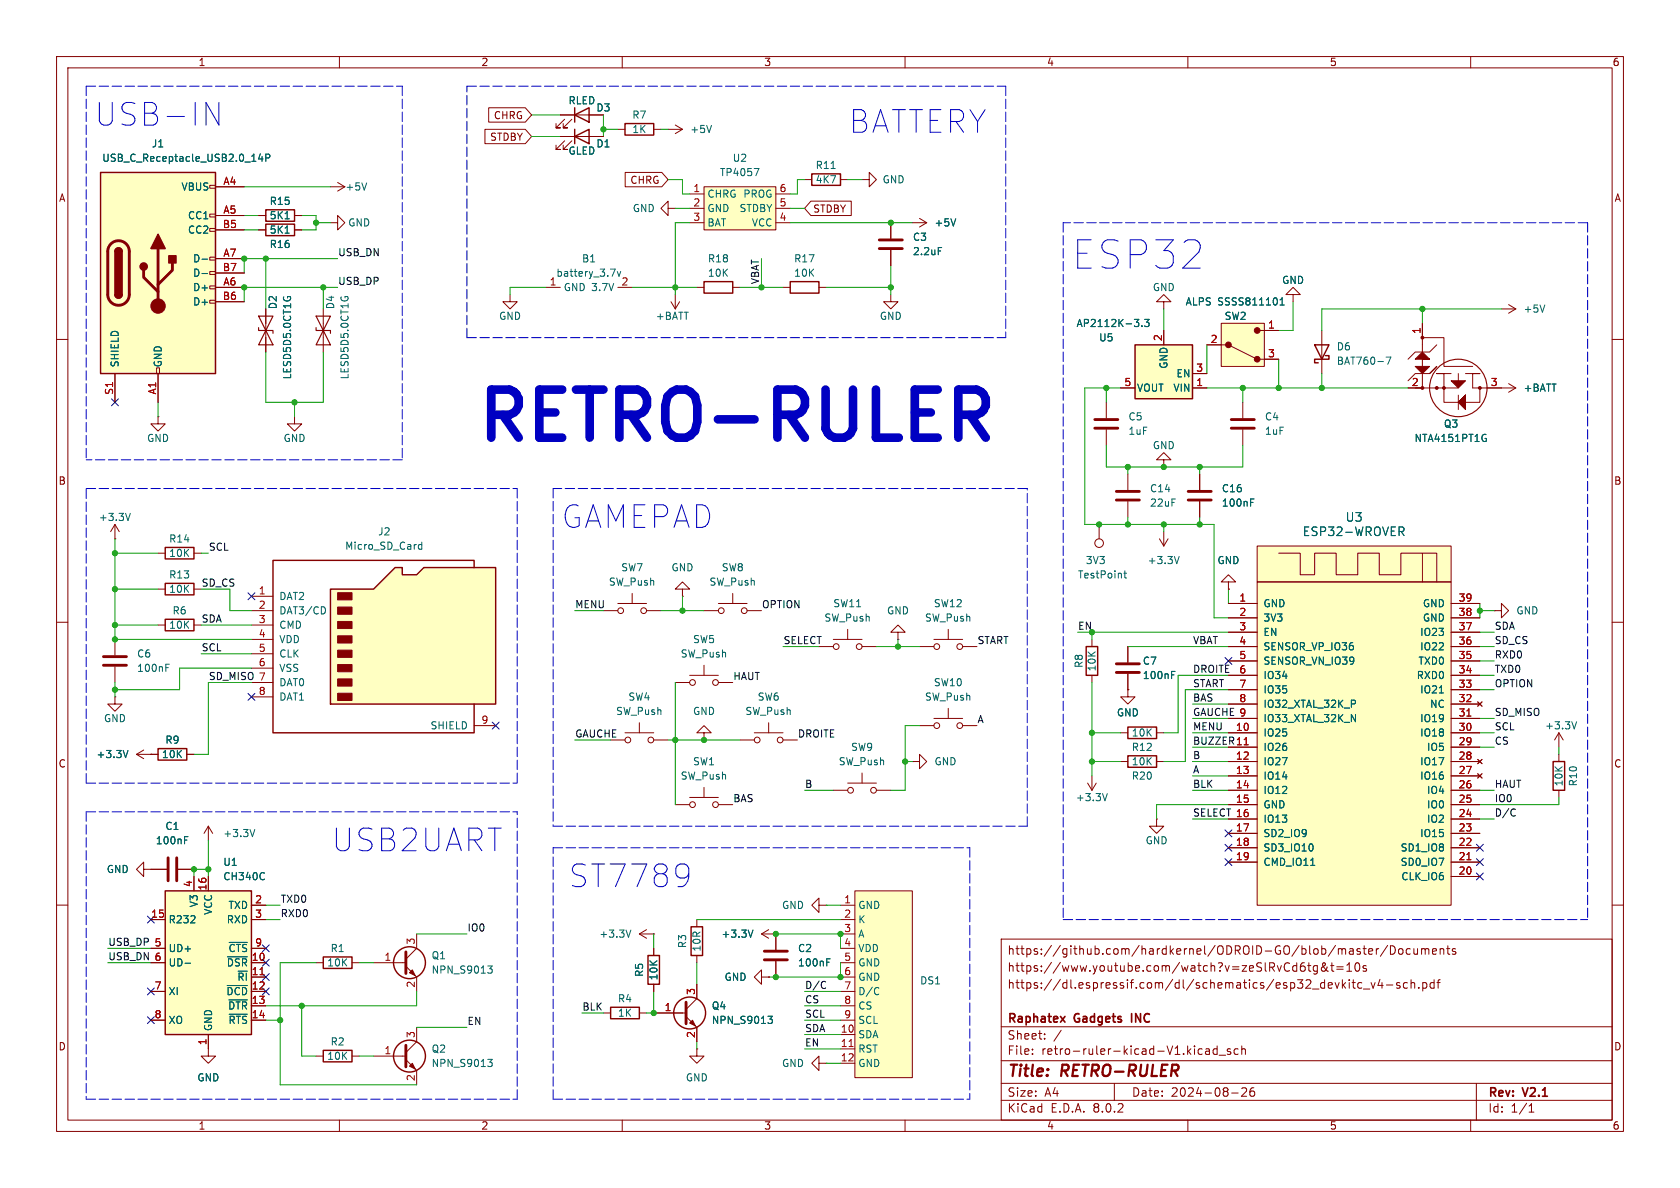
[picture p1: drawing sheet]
<svg xmlns="http://www.w3.org/2000/svg" width="297mm" height="210mm" viewBox="0 0 297 210" stroke-linecap="round" stroke-linejoin="round" font-family="sans-serif">
<g fill="none" stroke="#840000" stroke-width=".18">
<path d="M10 10h277v190h-277zM12 12h273v186h-273zM60 10v2M110 10v2M160 10v2M210 10v2M260 10v2M118.1 36.8v-1.2l-1.3 1.2 1.3 1.3v-1.3h1.3M10 60h2M285 60h2M27.9 73.7v1.2h1.3l-1.3 1.3-1.2-1.3h1.2M27.9 73.7h.1"/>
<path d="M195.6 71.1v2.8M195.6 75.9v2.8M219.7 71.1v2.8M219.7 75.9v2.8M194.3 92.7v2.6M205.7 81.3h1.3l-1.3-1.3-1.2 1.3h1.2v1.3M10 110h2M285 110h2M107.9 130.8h2.6M110.5 129.5h5.1M113 127.8v1.7M115.6 130.8h2.5"/>
<path d="M124.5 139.2v1.8M130.8 130.8h2.5M133.3 129.5h5.1M135.9 127.8v1.7M138.4 130.8h2.6M147.3 139.7h2.6M149.9 138.4h5M152.4 136.7v1.7M154.9 139.7h2.6M162.6 128.3h2.5M165.1 127h5.1M167.6 125.2v1.8"/>
<path d="M170.2 128.3h2.5M10 160h2M119.4 142.2h2.5M121.9 141h5.1M127 142.2h2.5M285 160h2M177 166h108v32h-108zM230.2 170.8h.4l.1 .3v.5l-.5 .1M230.6 170.2l-.4 .1M231.2 170.7h.5M231.4 170.2v1.3l.3 .2M232.9 170.8l-.4-.1-.3 .3v.4l.1 .2h.6"/>
<path d="M232.9 170.7v1.2l-.3 .3-.4-.1M234.6 170.9l-.3 .7a.41 .41 0 0 1-.6 0 .41 .41 0 0 1 0-.6l.6-.5-.2-.3-.2 .1a1.44 1.44 0 0 0 .9 1.4M235.2 170.7h.6M235.5 170.2v1.3l.3 .2M236.3 170.9h1.2M236.3 171.3h1.2M238.1 170.6l.4-.4v1.5M238.1 171.7h.9M238.5 173.2v.1M238.5 173.7v1M239 173.7h.6M239.2 173.2v1.3l.4 .2"/>
<path d="M239.7 170.3l.2-.1a.81 .81 0 0 1 .6 .6 .81 .81 0 0 1-.3 .8l-.2 .1a.81 .81 0 0 1-.3-1.4zM240.7 173.8l-.4-.1-.3 .3v.4l.2 .2h.5M241 167.7h.5M241 174.8h1.2M241.2 167.2v1.3l.3 .2M241.5 170.8l-.3-.1-.2 .2v.2l.5 .2v.3h-.5M242 168.2l.7-.1-.1-.3-.4-.1-.2 .2v.7h.6M242.4 173.7l.3 1 .4-1M243.3 167.7v1M243.7 167.7l-.2 .1-.2 .2M244 173.1l-.4 1.1h.9M244.3 173.7v1"/>
<path d="M245.1 174.1h1.1M245.3 167.1l-1.3 2M245.8 167.2a.76 .76 0 0 1 .9 .7 .76 .76 0 0 1-.9 .8zM247.3 167.8l.2-.1 .5 .1v.6l-.1 .2-.4 .1-.2-.1zM247.5 173.8l-.4-.1-.2 .2 .1 .2 .5 .2v.3h-.6M248.8 173.8l-.4-.1-.3 .3v.4l.1 .2h.6M249.3 167.8l-.4-.1-.3 .3v.4l.1 .2h.6M249.5 173.8l.2-.1 .3 .1 .1 .9M249.5 173.2v1.5M250 167.7v.9l.4 .1 .2-.1M250.6 167.7v1M250.8 174.6v.1"/>
<path d="M251.3 167.8l.4-.1 .3 .2M251.3 167.7v1M251.5 173.8l.5-.1 .2 .3v.4l-.1 .2h-.6M251.5 173.7v1.5M252 167.9l.2-.2 .3 .1 .1 .9M252 167.9v.8M253.2 168.2l.8-.1-.1-.3-.4-.1-.3 .2 .1 .7h.6M253.5 173.8l-.4-.1-.3 .3v.4l.2 .2h.5M253.5 173.2v1.5M254 173.7h.6M254.6 173.2l-.4 .2v1.3M254.6 167.8l.2-.1 .4 .1v.9"/>
<path d="M254.6 167.7v1M255.7 167.7h.6M256 167.2v1.3l.3 .2M257.3 167.8l-.3-.1-.3 .2 .1 .2 .5 .2v.3h-.6M60 198v2M110 198v2M160 198v2M177 194.5h108M177 191.5h108M177 187.5h108M177 181.5h108M182.5 186.3v.1"/>
<path d="M182.5 185.5v.1M184.7 183.6v.1M184.7 182.8v.1M187.6 182.1l-1.3 2M197 191.5v3M210 198v2M213.2 185.5h.5l.1 .9M213.8 185.8h-.5a.29 .29 0 0 0-.2 .3 .29 .29 0 0 0 .2 .3l.5-.1M215.2 185.5l-.5-.1-.2 .3v.4l.1 .2h.6M215.2 184.9v1.5M215.5 186.5h1.2M217.5 185.5l-.3-.1-.2 .2v.2l.5 .2v.3h-.5"/>
<path d="M217.7 193.2h1.2M218.9 185.5l-.4-.1-.3 .3v.4l.1 .2h.6M219.5 185.5l.2-.1 .4 .1 .1 .9M219.5 184.9v1.5M219.5 192.4l.6-.1 .2 .1 .1 .3-.9 1.1h.9M221.7 192.3a.59 .59 0 0 0-.7 .6v.6l.1 .2 .4 .1 .2-.1 .1-.5-.1-.3h-.5l-.2 .3M260 198v2M261 191.5v6.5M270.3 196.6h.9M270.3 195.5l.4-.4v1.5"/>
<circle cx="194.3" cy="96" r=".76"/>
<circle cx="111" cy="130.8" r=".51"/>
<circle cx="115.1" cy="130.8" r=".51"/>
<circle cx="133.9" cy="130.8" r=".51"/>
<circle cx="137.9" cy="130.8" r=".51"/>
<circle cx="150.4" cy="139.7" r=".51"/>
<circle cx="154.4" cy="139.7" r=".51"/>
<circle cx="165.6" cy="128.3" r=".51"/>
<circle cx="169.7" cy="128.3" r=".51"/>
<circle cx="122.4" cy="142.2" r=".51"/>
<circle cx="126.5" cy="142.2" r=".51"/>
</g>
<path d="M187.5 179.7l.8 1M188.3 179.7l-.8 1M200.1 179.2v1.5" fill="none" stroke="#840000" stroke-width=".3"/>
<path d="M193.5 74.2h4.1M193.5 75.7h4.1M217.7 74.2h4M217.7 75.7h4" fill="none" stroke="#840000" stroke-width=".51"/>
<path d="M198.7 101.3h.5M198.9 100.9v1.1l.3 .2" fill="none" stroke="#006464" stroke-width=".18"/>
<path d="M200.7 61h10.1v9.5h-10.1z" fill="#ffffc2"/>
<path d="M200.7 61h10.1v9.5h-10.1zM114.6 168.9h2v5.1h-2z" fill="none" stroke="#840000" stroke-width=".25"/>
<path d="M205.7 58.4v2.6M198.1 68.6h2.6M210.8 68.6h2.6M210.8 66h2.6M115.6 167.6v1.3M115.6 174v1.3M134.6 172.7v-1.2l-1.3 1.2 1.3 1.3v-1.3h1.3M135.9 172.7h.1" fill="none" stroke="#840000" stroke-width=".18"/>
<path d="M200.5 56.5h.8l-.4 .4M201.3 57.1v.5M201.9 57.6v.1M202.4 56.5h.7l-.4 .4 .4 .2v.5l-.2 .1-.5-.1" fill="none" stroke="#006464" stroke-width=".18"/>
<path d="M151.1 157.5h10.2v33h-10.2z" fill="#ffffc2"/>
<g fill="none" stroke="#840000" stroke-width=".18">
<path d="M212.1 83.8v2.8M212.1 88.6v2.8M151.1 157.5h10.2v33h-10.2zM148.6 160h2.5M148.6 162.6h2.5M148.6 165.1h2.5M148.6 167.6h2.5M148.6 170.2h2.5M148.6 172.7h2.5M148.6 175.3h2.5M148.6 177.8h2.5M148.6 182.9h2.5"/>
<path d="M148.6 185.4h2.5M148.6 188h2.5M148.6 180.3h2.5"/>
</g>
<path d="M150.1 185h.7" fill="none" stroke="#a90000" stroke-width=".18"/>
<path d="M221.1 88.8h.4M221.1 88.2h.6M155.1 174.6l.3 .1M155.4 175.7l-.3 .1" fill="none" stroke="#006464" stroke-width=".18"/>
<path d="M210.1 88.4h4M210.1 86.9h4" fill="none" stroke="#840000" stroke-width=".51"/>
<g fill="#ffffc2">
<path d="M222.2 102.9h34.3v57.1h-34.3z"/>
<path d="M222.2 96.5h34.3v6.4h-34.3z"/>
</g>
<g fill="none" stroke="#840000" stroke-width=".18">
<path d="M109.2 22.9h1.3M115.6 22.9h1.2M96.5 50.8h2.6M109.2 50.8h2.6M157.5 52.1v1.2h1.2l-1.2 1.3-1.3-1.3h1.3M265.4 54.6h2.6M266.7 53.8l1.3 .8M268 54.6l-1.3 .8M27.9 97.8h1.3M34.3 97.8h1.3M222.2 96.5h34.3v6.4h-34.3zM226.1 97.8h3.8v3.8h2.5v-3.8h3.8v3.8h3.8v-3.8h3.8v3.8h3.8v-3.8h3.9v5.1"/>
<path d="M251.5 97.8h2.5v5.1M27.9 104.1h1.3M27.9 110.5h1.3M34.3 104.1h1.3M34.3 110.5h1.3M217.2 106.7h5M217.2 109.2h5M217.2 111.8h5M217.2 119.4h5M217.2 116.8h5M217.2 114.3h5M222.2 102.9h34.3v57.1h-34.3z"/>
<path d="M256.5 106.7h5.1M256.5 109.2h5.1M256.5 111.8h5.1M256.5 119.4h5.1M256.5 116.8h5.1M256.5 114.3h5.1M217.2 129.5h5M217.2 132.1h5M217.2 134.6h5M217.2 137.2h5M217.2 139.7h5M217.2 127h5"/>
<path d="M217.2 124.5h5M217.2 121.9h5M256.5 129.5h5.1M256.5 132.1h5.1M256.5 134.6h5.1M256.5 137.2h5.1M256.5 139.7h5.1M256.5 127h5.1M256.5 124.5h5.1M256.5 121.9h5.1M261.2 136.8l.8 .7M261.2 134.2l.8 .8"/>
<path d="M261.2 124.1l.8 .7M262 136.8l-.8 .7M262 134.2l-.8 .8M262 124.1l-.8 .7M217.2 142.2h5M217.2 144.8h5M217.2 147.3h5M217.2 149.9h5M217.2 152.4h5M256.5 142.2h5.1M256.5 144.8h5.1M256.5 147.3h5.1"/>
<path d="M256.5 149.9h5.1M256.5 152.4h5.1M256.5 154.9h5.1M123.2 162.6v1.2M123.2 168.9v1.3M137.2 165.1v2.8M137.2 169.9v2.8M144.8 160v-1.2l-1.3 1.2 1.3 1.3v-1.3h1.2M146 160h.1M55.9 186.7h1.2M62.2 186.7h1.3"/>
</g>
<path d="M220 131.7h.7M259.3 126.6h.7M259.3 152h.7" fill="none" stroke="#a90000" stroke-width=".18"/>
<path d="M107.9 47.6h.9l-.6 1.2M109.1 48l.3 .8 .3-.8M273.1 53.9l-.4 1.3M247.3 93.2h.6l.3 .2-.1 .5-.8 .1M247.7 94l.5 .7M238.9 123.8h.5l.2 .2-.1 .4h-.6M238.9 126.3l.7 1.3v-1.3M254.5 122.5h.7M231.7 153h.7M232.1 149.4v.8M146.2 170.1h.4M146.2 169.5h.6" fill="none" stroke="#006464" stroke-width=".18"/>
<path d="M110.5 21.8h5.1v2.1h-5.1zM29.2 96.8h5.1v2h-5.1zM29.2 103.1h5.1v2.1h-5.1zM29.2 109.5h5.1v2h-5.1zM122.2 163.8h2v5.1h-2zM57.1 185.7h5.1v2h-5.1z" fill="none" stroke="#840000" stroke-width=".25"/>
<path d="M135.1 169.7h4.1M135.1 168.1h4.1" fill="none" stroke="#840000" stroke-width=".51"/>
<path d="M29.2 157.5h15.2v25.4h-15.2z" fill="#ffffc2"/>
<path d="M29.2 157.5h15.2v25.4h-15.2z" fill="none" stroke="#840000" stroke-width=".25"/>
<g fill="none" stroke="#840000" stroke-width=".18">
<path d="M205.7 53.3h1.3l-1.3-1.2-1.2 1.2h1.2v1.3M228.6 52.1h1.3l-1.3-1.3-1.3 1.3h1.3v1.2M34.3 154.9v2.6M36.8 146.1v2.5M36.8 154.9v2.6M36.8 146.1l-.7 1.2M36.8 146.1l.8 1.2M26.7 170.2h2.5M26.7 175.3h2.5M26.7 162.6h2.5M26.7 167.6h2.5M44.4 170.2h2.6"/>
<path d="M44.4 172.7h2.6M44.4 175.3h2.6M44.4 177.8h2.6M44.4 162.6h2.6M44.4 160h2.6M44.4 167.6h2.6M134.6 165.1l1.3 .8M134.6 165.1h2.6M135.9 164.3l-1.3 .8M137.2 165.1h.1M26.7 180.3h2.5M36.8 182.9v3.8h1.3l-1.3 1.3-1.2-1.3h1.2"/>
<path d="M44.4 180.3h2.6"/>
</g>
<path d="M45 146.6l-.4 1.3M46.7 154.3v.1M46.7 155.4v.1M32.7 170.3h1M40.2 174.2h3.5M40.2 169.1h3.5M40.5 176.8h3.2M40.5 179.3h3.2M40.5 166.6h3.2M133.1 164.4l-.4 1.3" fill="none" stroke="#006464" stroke-width=".18"/>
<path d="M46 172.3h.7" fill="none" stroke="#a90000" stroke-width=".18"/>
<path d="M215.9 57.2h7.6v7.6h-7.6z" fill="#ffffc2"/>
<g fill="none" stroke="#840000" stroke-width=".18">
<path d="M45.7 38.1h1.3M52.1 38.1h1.2M161.3 39.4h2.5M162.6 38.6l1.2 .8M163.8 39.4l-1.2 .7M45.7 40.6h1.3M52.1 40.6h1.2M57.1 54.6v7.6M215.9 57.2h7.6v7.6h-7.6zM222.2 58.4h3.9M233.7 58.4v7.6M52.1 73.7v1.2h1.2l-1.2 1.3-1.3-1.3h1.3"/>
<path d="M213.4 61h3.8l5 2.5h3.9M199.4 83.8v2.8M199.4 88.6v2.8M205 95.3l.7 1.2M205.7 94v2.5M206.5 95.3l-.8 1.2M193 113v1.3M193 119.4v1.3M199.4 114.3v2.8M199.4 119.1v2.8M217.2 102.9h1.2l-1.2-1.3-1.3 1.3h1.3v1.2M217.2 104.1h.1"/>
<path d="M192.3 138.4l.7 1.3M193 137.2v2.5M193.8 138.4l-.8 1.3M198.1 134.6h1.3M198.1 129.5h1.3M199.4 121.9v1.3h1.3l-1.3 1.3-1.3-1.3h1.3M199.4 121.9h.1M204.5 134.6h1.2M204.5 129.5h1.2M55.9 170.2h1.2M62.2 170.2h1.3M66 170.2h5.8"/>
<path d="M71.8 170.8l1.9 1.9v2.6M73.7 165.1v2.5l-1.9 1.9M115.6 179.1h5.7M121.3 179.7l1.9 1.9v2.6M123.2 174v2.5l-1.9 1.9M144.8 188v-1.3l-1.3 1.3 1.3 1.2v-1.2h1.2M146 188h.1"/>
</g>
<g fill="#840000" stroke="#840000" stroke-width=".18">
<path d="M121.9 180.8l.5-.5 .5 1.1z"/>
<path d="M72.4 172l.5-.5 .5 1z"/>
<circle cx="222.2" cy="58.4" r=".5"/>
<circle cx="217.2" cy="61" r=".5"/>
<circle cx="222.2" cy="63.5" r=".5"/>
</g>
<g fill="none" stroke="#006464" stroke-width=".18">
<path d="M50.4 38.7h.7M169 38.7l-.5 1.2M50.4 41.2h.7M60.3 52.5v.3M61 52.7v-.3h.4l.1 .3M226.3 53.9h.7M226.3 53l.4-.4v1.3M245 63.1h.9l-.6 1.3M208.5 98.4l-.5 1.2M207.1 119.3h.4M207.1 118.7h.6M195.8 140.3l-.5 1.2"/>
<path d="M86.2 170.8h.8l-.4 .4 .4 .2v.4l-.2 .2h-.4M135.8 179.6h.7l-.4 .5 .4 .2v.4l-.2 .2h-.4"/>
</g>
<g fill="none" stroke="#840000" stroke-width=".25">
<path d="M47 37.1h5.1v2h-5.1zM47 39.6h5.1v2.1h-5.1zM232.4 61h2.5l-1.2 2.5zM234.3 62.9h.6v.6h-2.5v.6h.6M192 114.3h2.1v5.1h-2.1zM199.4 133.6h5.1v2h-5.1zM199.4 128.5h5.1v2.1h-5.1zM57.1 169.2h5.1v2h-5.1z"/>
<circle cx="72.4" cy="170.2" r="2.82"/>
<circle cx="121.9" cy="179.1" r="2.82"/>
</g>
<path d="M197.4 86.9h4M197.4 88.4h4M197.4 117.3h4M197.4 118.9h4M71.8 168.3v3.8M121.3 177.2v3.8" fill="none" stroke="#840000" stroke-width=".51"/>
<path d="M55.9 57.9v.5h2.5v.5M55.9 55.9h2.5l-1.3 2.5zM57.1 58.4l1.3 2.6h-2.5z" fill="none" stroke="#840000" stroke-width=".2"/>
<path d="M17.8 30.5h20.3v35.5h-20.3z" fill="#ffffc2"/>
<g fill="none" stroke="#840000" stroke-width=".18">
<path d="M37.1 37.8h1v.6h-1zM37.1 32.8h1v.5h-1zM38.1 33h5.1M38.1 38.1h5.1M58.4 39.4h1.3v-1.3l1.3 1.3-1.3 1.2v-1.2M58.4 33h2.6M59.7 32.3l1.3 .7M61 33l-1.3 .8M37.1 53.1h1v.5h-1zM37.1 50.5h1v.6h-1zM37.1 48h1v.5h-1zM37.1 45.5h1v.5h-1z"/>
<path d="M37.1 40.4h1v.5h-1zM38.1 50.8h5.1M38.1 45.7h5.1M38.1 40.6h5.1M38.1 53.3h5.1M38.1 48.3h5.1M47 54.6v7.6M20.3 66v5.1M27.7 65h.5v1h-.5zM27.9 66v5.1M144.8 114.3h2.5M147.3 113h5.1"/>
<path d="M149.9 111.3v1.7M152.4 114.3h2.5M161.3 134.6h1.3v-1.2l1.2 1.2-1.2 1.3v-1.3M161.3 134.6h.1M204.5 144.8v1.3h1.2l-1.2 1.2-1.3-1.2h1.3M204.5 144.8h.1M123.2 185.4v1.3h1.3l-1.3 1.3-1.3-1.3h1.3M123.2 185.4h.1"/>
<circle cx="147.8" cy="114.3" r=".51"/>
<circle cx="151.9" cy="114.3" r=".51"/>
</g>
<path d="M17.8 30.5h20.3v35.5h-20.3zM20.3 52.1a.64 .64 0 0 0 .7 .6 .64 .64 0 0 0 .6-.6M20.3 44.5a.64 .64 0 0 1 .7-.7 .64 .64 0 0 1 .6 .7" fill="none" stroke="#840000" stroke-width=".25"/>
<path d="M19.6 43.1a1.9 1.9 0 0 1 2.1-.4 1.9 1.9 0 0 1 1.2 1.8v7.6a1.91 1.91 0 0 1-1.9 1.9 1.91 1.91 0 0 1-2-1.9l.1-7.8 .1-.6zM25.4 47.8v1.2l2.5 2.6M27.9 43.9v10.2M30.5 46.5v1.3l-2.6 2.5" fill="none" stroke="#840000" stroke-width=".51"/>
<g fill="#840000" stroke="#840000" stroke-width=".25">
<path d="M20.3 52.1h1.3a.64 .64 0 0 1-.6 .6 .64 .64 0 0 1-.7-.6z"/>
<path d="M20.3 44.5h1.3v7.6h-1.3z"/>
<path d="M20.5 44a.64 .64 0 0 1 .7-.1 .64 .64 0 0 1 .4 .6h-1.3z"/>
<path d="M27.9 41.4l1.3 2.5h-2.5z"/>
<path d="M29.8 45.2h1.3v1.3h-1.3z"/>
<circle cx="25.4" cy="47.1" r=".63"/>
</g>
<circle cx="27.9" cy="54.1" r="1.27" fill="#840000" stroke="#840000" stroke-width=".18"/>
<path d="M46 27.2l-.3 .9h.8M46.3 27.7v.8M47 27.9h.6l.1-.2v-.3l-.7-.2v1.3M64.8 32.3l-.4 1.3M35.7 45.8h1M35.7 48.4h1M50.2 52.5l-.1 .3M50.8 52.7v-.3h.5l.1 .3" fill="none" stroke="#006464" stroke-width=".18"/>
<path d="M45.7 57.9v.5h2.6v.5M45.7 55.9h2.6l-1.3 2.5zM47 58.4l1.3 2.6h-2.6z" fill="none" stroke="#840000" stroke-width=".2"/>
<path d="M58.4 104.1h7.6l3.8-3.8h1.3v1.3h2.6l1.2-1.3h12.7v24.2h-29.2z" fill="#ffffc2"/>
<g fill="#840000" stroke="#840000" stroke-width=".18">
<path d="M59.7 122.6h2.5v1.2h-2.5z"/>
<path d="M59.7 120h2.5v1.3h-2.5z"/>
<path d="M59.7 117.5h2.5v1.2h-2.5z"/>
<path d="M59.7 114.9h2.5v1.3h-2.5z"/>
<path d="M59.7 112.4h2.5v1.3h-2.5z"/>
<path d="M59.7 109.9h2.5v1.2h-2.5z"/>
<path d="M59.7 107.3h2.5v1.3h-2.5z"/>
<path d="M59.7 104.8h2.5v1.2h-2.5z"/>
<path d="M72.4 188.5l.5-.5 .5 1z"/>
</g>
<g fill="none" stroke="#840000" stroke-width=".25">
<path d="M101.6 24.1l2.5-1.2v2.5zM101.6 22.9v2.5M143.5 30.7h5.1v2.1h-5.1zM124.5 49.8h5v2h-5zM139.7 49.8h5.1v2h-5.1zM58.4 104.1h7.6l3.8-3.8h1.3v1.3h2.6l1.2-1.3h12.7v24.2h-29.2zM83.8 100.3v-1.2h-35.5v30.4h35.5v-5M27.9 132.3h5.1v2.1h-5.1zM107.9 178.1h5.1v2h-5.1z"/>
<circle cx="72.4" cy="186.7" r="2.82"/>
</g>
<g fill="none" stroke="#840000" stroke-width=".18">
<path d="M99.1 24.1h7.6M99.8 24.9l-1.5 1.5h.8h-.8v-.7M101.1 24.9l-1.5 1.5h.7h-.7v-.7M118.1 22.9h2.5M119.4 22.1l1.2 .8M120.6 22.9l-1.2 .7M142.2 31.8h1.3M148.6 31.8h1.3M152.4 31.8h1.3v-1.3l1.2 1.3-1.2 1.2v-1.2M157.5 39.4v2.8M123.2 50.8h1.3M129.5 50.8h1.3"/>
<path d="M138.4 50.8h1.3M144.8 50.8h1.2M157.5 44.2v2.8M20.3 95.3h.1M20.3 92.7v2.6M20.3 92.7l-.7 1.3M20.3 92.7l.8 1.3M20.3 113v2.8M20.3 117.9v2.8M44.4 105.4h3.9M44.4 108h3.9M44.4 110.5h3.9"/>
<path d="M44.4 113h3.9M44.4 115.6h3.9M44.4 118.1h3.9M106.7 108h2.5M109.2 106.7h5.1M111.8 104.9v1.8M114.3 108h2.5M120.6 104.1h1.3l-1.3-1.2-1.2 1.2h1.2v1.3M120.6 105.4h.1M121.9 119.4h5.1M124.5 108h2.5M124.5 117.6v1.8"/>
<path d="M127 106.7h5.1M129.5 104.9v1.8M132.1 108h2.5M158.7 111.8h1.3l-1.3-1.3-1.2 1.3h1.2v1.2M158.7 113h.1M162.6 114.3h2.5M165.1 113h5.1M167.6 111.3v1.7M170.2 114.3h2.5M20.3 123.2v1.3h1.3l-1.3 1.2-1.3-1.2h1.3M20.3 123.2h.1M24.1 133.4l1.3 .7"/>
<path d="M24.1 133.4h3.8M25.4 132.6l-1.3 .8M26.7 133.4h.1M33 133.4h1.3M44.4 120.7h3.9M44.4 123.2h3.9M83.8 128.3h3.8M119.4 120.7h2.5M124.5 129.5h1.2l-1.2-1.2-1.3 1.2h1.3v1.3M124.5 130.8h.1M127 120.7h2.5M25.4 153.7v-1.3l-1.3 1.3 1.3 1.2v-1.2h4.1"/>
<path d="M31.5 153.7h2.8M106.7 179.1h1.2M113 179.1h1.3M113 165.1l1.3 .8M113 165.1h2.6M114.3 164.3l-1.3 .8M115.6 165.1h.1M66 186.7h5.8M71.8 187.3l1.9 1.9v2.6M73.7 181.6v2.6l-1.9 1.9"/>
<circle cx="109.7" cy="108" r=".51"/>
<circle cx="113.8" cy="108" r=".51"/>
<circle cx="127.5" cy="108" r=".51"/>
<circle cx="131.6" cy="108" r=".51"/>
<circle cx="165.6" cy="114.3" r=".51"/>
<circle cx="169.7" cy="114.3" r=".51"/>
<circle cx="122.4" cy="120.7" r=".51"/>
<circle cx="126.5" cy="120.7" r=".51"/>
</g>
<g fill="none" stroke="#006464" stroke-width=".18">
<path d="M125.8 22.2l-.4 1.2M146.9 29.8h.8M165.9 43.8h.6M23 90.7l-.4 1.3M74 96.9l.2 .2 .4-.1M74.6 95.8v1.3M74.6 96.3h-.4l-.2 .2M29.3 118h.4M29.3 117.4h.6M57.3 107.3l.2 .5-.2 .7M22.6 132.7l-.4 1.2M32.6 148.5h.5"/>
<path d="M32.6 147.9h.6M111.5 164.4l-.4 1.3M86.2 187.3h.8l-.4 .5 .4 .1v.4l-.2 .2h-.4"/>
</g>
<path d="M155.4 43.9h4.1M155.4 42.4h4.1M18.3 117.6h4.1M18.3 116.1h4.1M29.7 151.6v4.1M31.2 151.6v4.1M71.8 184.8v3.8" fill="none" stroke="#840000" stroke-width=".51"/>
<path d="M124.5 33h12.7v7.6h-12.7z" fill="#ffffc2"/>
<g fill="none" stroke="#840000" stroke-width=".18">
<path d="M86.4 19h6.5l1.1 1.3-1.1 1.3h-6.5zM38.1 38.1h5.1M38.1 33h5.1M45.7 38.1h1.3M52.1 38.1h1.2M85.7 22.9h7.2l1.1 1.2-1.1 1.3h-7.2zM99.1 20.3h7.6M99.1 24.1h2.5M99.8 21.1l-1.5 1.5h.8h-.8v-.8M101.1 21.1l-1.5 1.5h.7h-.7v-.8M104.1 24.1h2.6M110.5 30.5h6.5l1.1 1.3-1.1 1.2h-6.5z"/>
<path d="M121.9 34.3h2.6M121.9 36.8h2.6M121.9 39.4h2.6M124.5 33h12.7v7.6h-12.7zM137.2 34.3h2.5M137.2 36.8h2.5M137.2 39.4h2.5M143.4 35.6h7.1v2.5h-7.1l-1.2-1.3zM157.5 39.4v2.8M38.1 40.6h5.1M38.1 50.8h5.1M38.1 45.7h5.1"/>
<path d="M38.1 53.3h5.1M38.1 48.3h5.1M45.7 40.6h1.3M47 54.6v2.6M47 59.7v2.5M52.1 40.6h1.2M90.2 52.1v1.2h1.2l-1.2 1.3-1.3-1.3h1.3M118.6 53.3l.8 1.3M119.4 52.1v2.5M120.1 53.3l-.7 1.3M157.5 44.2v2.8M205.7 58.4v2.6"/>
<path d="M223.5 58.4h2.6M251.5 59.7h3.8v5.1h5M251.5 57.2v5M20.3 66v5.1M27.9 66v5.1M198.1 68.6h2.6M210.8 68.6h2.6M210.8 66h2.6M213.4 61h2.5M223.5 63.5h2.6M248.9 68.6h2.6M251.5 62.2h-1.3l-1.3 1.3"/>
<path d="M251.5 66h-1.3l-1.3 1.3M251.5 66v2.6h3.8v-2.6h-1.3h2.5M251.5 66h1.2l1.3-1.2-1.3 1.2M251.5 63.5v1.3M254 61l-1.3 1.2h-1.2M257.8 66v2.6h-2.5v2.5h2.5M257.8 69.9v2.5M259.1 66h2.5h-1.3v2.6h7.7M261.6 68.6v2.5h-2.5v-1.2v1.2M266.7 67.8l1.3 .8M268 68.6l-1.3 .7M212.1 83.8v2.8"/>
<path d="M212.1 88.6v2.8M199.4 114.3v2.8M199.4 119.1v2.8M217.2 104.1h.1M217.2 106.7h5M217.2 109.2h5M217.2 111.8h5M217.2 119.4h5M217.2 116.8h5M217.2 114.3h5M256.5 106.7h5.1M256.5 109.2h5.1"/>
<path d="M256.5 111.8h5.1M256.5 119.4h5.1M256.5 116.8h5.1M256.5 114.3h5.1M264.2 108h1.2v-1.3l1.3 1.3-1.3 1.2v-1.2M264.2 108h.1M26.7 133.4h.1M26.7 133.4h1.2M33 133.4h1.3M199.4 121.9h.1M217.2 129.5h5M217.2 132.1h5"/>
<path d="M217.2 134.6h5M217.2 137.2h5M217.2 139.7h5M217.2 127h5M217.2 124.5h5M217.2 121.9h5M256.5 129.5h5.1M256.5 132.1h5.1M256.5 134.6h5.1M256.5 137.2h5.1M256.5 139.7h5.1M256.5 127h5.1"/>
<path d="M256.5 124.5h5.1M256.5 121.9h5.1M261.2 136.8l.8 .7M261.2 134.2l.8 .8M261.2 124.1l.8 .7M262 136.8l-.8 .7M262 134.2l-.8 .8M262 124.1l-.8 .7M275.6 129.5v2.6M275.6 133.4v1.2M275.6 139.7v1.3M275.6 129.5l-.8 1.3"/>
<path d="M275.6 129.5l.8 1.3M26.7 153.7h2.8M31.5 153.7h2.8M34.3 154.9v2.6M36.8 154.9v2.6M217.2 142.2h5M217.2 144.8h5M217.2 147.3h5M217.2 149.9h5M217.2 152.4h5M256.5 142.2h5.1M256.5 144.8h5.1"/>
<path d="M256.5 147.3h5.1M256.5 149.9h5.1M256.5 152.4h5.1M256.5 154.9h5.1M26.7 170.2h2.5M26.7 175.3h2.5M26.7 162.6h2.5M26.7 167.6h2.5M44.4 170.2h2.6M44.4 172.7h2.6M44.4 175.3h2.6M44.4 177.8h2.6"/>
<path d="M44.4 162.6h2.6M44.4 160h2.6M44.4 167.6h2.6M115.6 167.6v1.3M115.6 174v1.3M115.6 179.1h5M123.2 174v2.5M135.9 172.7h.1M137.2 165.1h.1M137.2 165.1v2.8M137.2 169.9v2.8M26.7 180.3h2.5"/>
<path d="M36.8 182.9v2.5M44.4 180.3h2.6M123.2 181.6v2.6"/>
</g>
<g fill="none" stroke="#006464" stroke-width=".18">
<path d="M46 27.2l-.3 .9h.8M46.3 27.7v.8M47 27.9h.6l.1-.2v-.3l-.7-.2v1.3M50.4 38.7h.7M133.3 29.8h.9l-.6 1.3M169 38.7l-.5 1.2M35.7 45.8h1M35.7 48.4h1M50.2 52.5l-.1 .3M50.4 41.2h.7M50.8 52.7v-.3h.5l.1 .3M165.9 43.8h.6"/>
<path d="M200.5 56.5h.8l-.4 .4M201.3 57.1v.5M201.9 57.6v.1M202.4 56.5h.7l-.4 .4 .4 .2v.5l-.2 .1-.5-.1M226.3 53.9h.7M226.3 53l.4-.4v1.3M262.4 76.8h.3M262.5 77.5h.3v.4l-.3 .1M221.1 88.8h.4M221.1 88.2h.6M247.3 93.2h.6l.3 .2-.1 .5-.8 .1M247.7 94l.5 .7"/>
<path d="M207.1 119.3h.4M207.1 118.7h.6M22.6 132.7l-.4 1.2M238.9 123.8h.5l.2 .2-.1 .4h-.6M238.9 126.3l.7 1.3v-1.3M254.5 122.5h.7M278.7 127.6l-.4 1.2M32.6 148.5h.5M32.6 147.9h.6M46.7 154.3v.1M46.7 155.4v.1M231.7 153h.7"/>
<path d="M232.1 149.4v.8M32.7 170.3h1M40.2 174.2h3.5M40.2 169.1h3.5M40.5 176.8h3.2M40.5 179.3h3.2M40.5 166.6h3.2M133.1 164.4l-.4 1.3M135.8 179.6h.7l-.4 .5 .4 .2v.4l-.2 .2h-.4M146.2 170.1h.4M146.2 169.5h.6"/>
</g>
<path d="M101.6 19.1v2.5M101.6 20.3l2.5-1.2v2.5zM274.6 134.6h2v5.1h-2z" fill="none" stroke="#840000" stroke-width=".25"/>
<g fill="#840000" stroke="#840000" stroke-width=".18">
<path d="M250.2 64.8h2.5l-1.2 1.2z"/>
<path d="M250.2 63.5l1.3-1.3 1.2 1.3z"/>
<path d="M256.5 67.3h2.6l-1.3 1.3z"/>
<path d="M257.8 71.1l1.3-1.2-1.3 1.2 1.3-1.2v2.5z"/>
<circle cx="251.5" cy="59.7" r=".25"/>
<circle cx="251.5" cy="68.6" r=".25"/>
<circle cx="254" cy="68.6" r=".25"/>
<circle cx="255.3" cy="68.6" r=".25"/>
<circle cx="261.6" cy="68.6" r=".25"/>
</g>
<circle cx="257.8" cy="68.6" r="5.1" fill="none" stroke="#840000" stroke-width=".2"/>
<path d="M267.6 143l.3 .1M267.9 144.1l-.3 .2M145.7 173.5l.3 .1M146 174.6l-.3 .1" fill="none" stroke="#0f0f0f" stroke-width=".18"/>
<path d="M36.4 18.1l2.3 4v-4M121.4 152.9l.2 .2a3.4 3.4 0 0 1-.4 3.3M121.8 154.4l-.4 .6" fill="none" stroke="#0000c2" stroke-width=".18"/>
<path d="M171.4 73.3l2.9 4.1M173.5 69.3a2.31 2.31 0 0 1 0 3.6" fill="none" stroke="#0000c2" stroke-width="1.5"/>
<g fill="none" stroke="#0000c2" stroke-width=".18" stroke-dasharray="1.7 .6">
<path d="M15.2 15.2h55.9M15.2 15.2v66.1M71.1 15.2v66.1M82.5 15.2h95.3M177.8 15.2v44.5M188 39.4v123.2M280.7 39.4h-92.7M280.7 39.4v123.2M82.5 59.7h95.3M82.5 59.7v-44.5M15.2 86.4h76.2M71.1 81.3h-55.9"/>
<path d="M91.4 86.4v52M97.8 86.4v59.7M181.6 86.4h-83.8M15.2 138.4v-52M15.2 138.4h76.2M15.2 143.5v50.8M15.2 143.5h76.2M97.8 149.9h73.6M97.8 146.1h83.8M171.4 149.9v44.4M181.6 146.1v-59.7M188 162.6h92.7"/>
<path d="M15.2 194.3h76.2M91.4 194.3v-50.8M97.8 194.3h73.6M97.8 194.3v-44.4"/>
</g>
<g fill="none" stroke="#009600" stroke-width=".18">
<path d="M43.2 38.1h2.5M43.2 33h15.2M53.3 38.1h2.6v2.5h-2.6M55.9 39.4h2.5M94 20.3h5.1M94 24.1h5.1M106.7 22.9h2.5M106.7 20.3v3.8M116.8 22.9h1.3M118.1 31.8h2.5v2.5h1.3M119.4 36.8h2.5M121.9 39.4h-2.5v12.7"/>
<path d="M139.7 39.4h21.6M139.7 36.8h2.5M142.2 31.8h-1.2v2.5h-1.3M149.9 31.8h2.5M43.2 40.6h2.5M47 45.7v8.9M57.1 50.8v3.8M59.7 50.8h-16.5v2.5M59.7 45.7h-16.5v2.6M96.5 50.8h-6.3v1.3M111.8 50.8h11.4M130.8 50.8h7.6"/>
<path d="M134.6 45.7v5.1M146 50.8h11.5M157.5 47v5.1M205.7 54.6v3.8M228.6 53.3v5.1h-2.5M251.5 54.6v2.6M265.4 54.6h-31.7v3.8M27.9 71.1v2.6M47 62.2v8.9h10.1v-8.9M52.1 71.1v2.6M195.6 68.6v2.5M195.6 78.7v3.9h24.1v-3.9"/>
<path d="M198.1 68.6h-6.3v24.1h22.8v16.5h2.6M213.4 68.6h35.5M213.4 61v5M219.7 68.6v2.5M226.1 63.5v5.1M233.7 66v2.6M20.3 95.3v17.7h24.1M20.3 97.8h7.6M35.6 97.8h1.2M199.4 82.6v1.2M199.4 91.4v1.3M205.7 92.7v1.3"/>
<path d="M212.1 82.6v1.2M212.1 91.4v1.3M20.3 110.5h7.6M20.3 104.1h7.6M35.6 110.5h8.8M35.6 104.1h5v3.9h3.8M35.6 115.6h8.8M44.4 118.1h-12.7v3.8h-11.4M101.6 108h5.1M116.8 108h7.7M120.6 105.4v2.6M138.4 114.3h6.4"/>
<path d="M154.9 114.3h7.7M158.7 113v1.3M199.4 114.3h17.8M217.2 111.8h-24.2v1.2M217.2 119.4h-8.9v10.1h-2.6M217.2 104.1v2.6M261.6 114.3h2.6M261.6 119.4h2.6M261.6 111.8h2.6M261.6 108h2.6M261.6 116.8h2.6M261.6 106.7v2.5"/>
<path d="M20.3 120.7v2.5M44.4 120.7h-7.6v12.7h-2.5M101.6 130.8h6.3M118.1 130.8h12.7M119.4 120.7v21.5M142.2 139.7h5.1M160 134.6h1.3M162.6 128.3h-2.6v11.4h-2.5M193 120.7v16.5M193 134.6h5.1M193 129.5h5.1M210.8 134.6h6.4"/>
<path d="M210.8 129.5h6.4M210.8 137.2h6.4M210.8 127h6.4M210.8 132.1h6.4M210.8 139.7h6.4M210.8 124.5h6.4M217.2 121.9h-7.7v12.7h-3.8M261.6 129.5h2.6M261.6 127h2.6M261.6 132.1h2.6M261.6 139.7h2.6M261.6 121.9h2.6"/>
<path d="M275.6 132.1v1.3M36.8 148.6v6.3M36.8 153.7h-2.5v1.2M210.8 144.8h6.4M217.2 142.2h-12.7v2.6M261.6 144.8h2.6M275.6 141v1.2h-14M19 170.2h7.7M19 167.6h7.7M47 160h2.5M47 162.6h2.5M53.3 177.8v8.9h2.6"/>
<path d="M55.9 170.2h-6.4v21.6h24.2M63.5 170.2h2.5M73.7 175.3v2.5h-26.7M73.7 165.1h8.8M102.9 179.1h3.8M115.6 175.3v3.8h-1.3M115.6 165.1v2.5M123.2 162.6h25.4M123.2 170.2v3.8M137.2 165.1h11.4v2.5M142.2 177.8h6.4M142.2 175.3h6.4"/>
<path d="M146 160h2.6M148.6 170.2v2.5h-12.7M47 180.3h2.5M63.5 186.7h2.5M73.7 181.6h8.8M123.2 184.2v1.2M142.2 185.4h6.4M142.2 182.9h6.4M142.2 180.3h6.4M146 188h2.6"/>
</g>
<g fill="none" stroke="#000084" stroke-width=".18">
<path d="M19.7 70.5l1.2 1.2M20.9 70.5l-1.2 1.2M43.8 104.8l1.3 1.2M45.1 104.8l-1.3 1.2M216.6 116.2l1.2 1.2M217.8 116.2l-1.2 1.2M43.8 122.6l1.3 1.2M45.1 122.6l-1.3 1.2M87 127.7l1.2 1.2M88.2 127.7l-1.2 1.2M216.6 146.7l1.2 1.2M216.6 149.3l1.2 1.2"/>
<path d="M216.6 151.8l1.2 1.2M217.8 146.7l-1.2 1.2M217.8 149.3l-1.2 1.2M217.8 151.8l-1.2 1.2M261 149.3l1.2 1.2M261 154.3l1.2 1.2M261 151.8l1.2 1.2M262.2 149.3l-1.2 1.2M262.2 154.3l-1.2 1.2M262.2 151.8l-1.2 1.2M26.1 162l1.2 1.2M26.1 174.7l1.2 1.2"/>
<path d="M26.1 179.7l1.2 1.2M27.3 162l-1.2 1.2M27.3 174.7l-1.2 1.2M27.3 179.7l-1.2 1.2M46.4 174.7l1.2 1.2M46.4 167l1.2 1.2M46.4 169.6l1.2 1.2M46.4 172.1l1.2 1.2M47.6 174.7l-1.2 1.2M47.6 167l-1.2 1.2M47.6 169.6l-1.2 1.2M47.6 172.1l-1.2 1.2"/>
</g>
<path d="M220 131.7h.7M259.3 126.6h.7M259.3 152h.7M46 172.3h.7" fill="none" stroke="#a90000" stroke-width=".18"/>
<g fill="#009600" stroke="#009600" stroke-width=".18">
<circle cx="52.1" cy="71.1" r=".46"/>
<circle cx="20.3" cy="113" r=".46"/>
<circle cx="20.3" cy="121.9" r=".46"/>
<circle cx="20.3" cy="104.1" r=".46"/>
<circle cx="20.3" cy="110.5" r=".46"/>
<circle cx="20.3" cy="97.8" r=".46"/>
<circle cx="57.1" cy="50.8" r=".46"/>
<circle cx="55.9" cy="39.4" r=".46"/>
<circle cx="47" cy="45.7" r=".46"/>
<circle cx="43.2" cy="45.7" r=".46"/>
<circle cx="43.2" cy="50.8" r=".46"/>
<circle cx="134.6" cy="50.8" r=".46"/>
<circle cx="158.7" cy="114.3" r=".46"/>
<circle cx="160" cy="134.6" r=".46"/>
<circle cx="49.5" cy="180.3" r=".46"/>
<circle cx="36.8" cy="153.7" r=".46"/>
<circle cx="53.3" cy="177.8" r=".46"/>
<circle cx="34.3" cy="153.7" r=".46"/>
<circle cx="119.4" cy="50.8" r=".46"/>
<circle cx="106.7" cy="22.9" r=".46"/>
<circle cx="194.3" cy="92.7" r=".46"/>
<circle cx="199.4" cy="92.7" r=".46"/>
<circle cx="157.5" cy="39.4" r=".46"/>
<circle cx="195.6" cy="68.6" r=".46"/>
<circle cx="157.5" cy="50.8" r=".46"/>
<circle cx="199.4" cy="82.6" r=".46"/>
<circle cx="205.7" cy="82.6" r=".46"/>
<circle cx="193" cy="111.8" r=".46"/>
<circle cx="193" cy="129.5" r=".46"/>
<circle cx="193" cy="134.6" r=".46"/>
<circle cx="212.1" cy="92.7" r=".46"/>
<circle cx="205.7" cy="92.7" r=".46"/>
<circle cx="212.1" cy="82.6" r=".46"/>
<circle cx="124.5" cy="130.8" r=".46"/>
<circle cx="119.4" cy="130.8" r=".46"/>
<circle cx="120.6" cy="108" r=".46"/>
<circle cx="115.6" cy="179.1" r=".46"/>
<circle cx="233.7" cy="68.6" r=".46"/>
<circle cx="219.7" cy="68.6" r=".46"/>
<circle cx="226.1" cy="68.6" r=".46"/>
<circle cx="251.5" cy="54.6" r=".46"/>
<circle cx="261.6" cy="108" r=".46"/>
<circle cx="148.6" cy="172.7" r=".46"/>
<circle cx="148.6" cy="165.1" r=".46"/>
<circle cx="137.2" cy="165.1" r=".46"/>
<circle cx="137.2" cy="172.7" r=".46"/>
</g>
<text font-size="11.8" fill="#0000c2" x="83.8" y="78.5">RETRO-RULER</text>
<text font-size="7" fill="#0000c2" x="189.2" y="48">ESP32</text>
<g font-size="5.6" fill="#0000c2">
<text x="16.5" y="22.6">USB-IN</text>
<text x="149.9" y="23.9">BATTERY</text>
<text x="99.1" y="93.7">GAMEPAD</text>
<text x="58.4" y="150.9">USB2UART</text>
<text x="100.3" y="157.2">ST7789</text>
</g>
<g font-size="2.8" fill="#840000">
<text x="178" y="190.9">Title:</text>
<text x="187.7" y="190.9">RETRO-RULER</text>
</g>
<g font-size="2.1" fill="#006464">
<text x="230.2" y="95">ESP32-WROVER</text>
<text x="237.8" y="92.4">U3</text>
</g>
<g font-size="2.1" fill="#840000">
<text x="178" y="172">https://www.youtube.com/watch?v=zeSlRvCd6tg&amp;t=10s</text>
<text x="178" y="169">https://github.com/hardkernel/ODROID-GO/blob/master/Documents</text>
<text x="178" y="175">https://dl.espressif.com/dl/schematics/esp32_devkitc_v4-sch.pdf</text>
<text x="178" y="184">Sheet:</text>
<text x="178" y="181.2">Raphatex</text>
<text x="190" y="181.2">Gadgets</text>
<text x="200.7" y="181.2">INC</text>
<text x="178" y="186.7">File:</text>
<text x="184.1" y="186.7">retro-ruler-kicad-V1.kicad_sch</text>
<text x="178" y="196.9">KiCad</text>
<text x="178" y="194.1">Size:</text>
<text x="184.7" y="194.1">A4</text>
<text x="185.7" y="196.9">E.D.A.</text>
<text x="193.3" y="196.9">8.0.2</text>
<text x="200" y="194.1">Date:</text>
<text x="207" y="194.1">2024-08-26</text>
<text x="263" y="194.3">Rev:</text>
<text x="263" y="196.9">Id:</text>
<text x="267.1" y="196.9">1/1</text>
<text x="269.4" y="194.3">V2.1</text>
</g>
<g font-size="1.8" fill="#840000">
<text x="35" y="11.9">1</text>
<text x="85" y="11.9">2</text>
<text x="135" y="11.9">3</text>
<text x="185" y="11.9">4</text>
<text x="235" y="11.9">5</text>
<text x="285" y="11.9">6</text>
<text x="87.2" y="21.3">CHRG</text>
<text x="86.5" y="25.1">STDBY</text>
<text x="10.3" y="35.9">A</text>
<text x="111.3" y="32.7">CHRG</text>
<text x="285.3" y="35.9">A</text>
<text x="143.7" y="37.8">STDBY</text>
<text x="10.3" y="85.9">B</text>
<text x="285.3" y="85.9">B</text>
<text x="10.3" y="135.9">C</text>
<text x="285.3" y="135.9">C</text>
<text x="10.3" y="185.9">D</text>
<text x="285.3" y="185.9">D</text>
<text x="35" y="199.9">1</text>
<text x="85" y="199.9">2</text>
<text x="135" y="199.9">3</text>
<text x="185" y="199.9">4</text>
<text x="235" y="199.9">5</text>
<text x="285" y="199.9">6</text>
</g>
<g font-size="1.8" fill="#006464">
<text x="100.4" y="18.6">RLED</text>
<text x="105.3" y="19.9">D3</text>
<text x="111.7" y="21.2">R7</text>
<text x="111.7" y="23.7">1K</text>
<text x="121.9" y="23.7">+5V</text>
<text x="18" y="28.8">USB_C_Receptacle_USB2.0_14P</text>
<text x="26.7" y="26.3">J1</text>
<text x="100.4" y="27.5">GLED</text>
<text x="105.3" y="26.3">D1</text>
<text x="129.4" y="28.8">U2</text>
<text x="32" y="33.9">VBUS</text>
<text x="61" y="33.9">+5V</text>
<text x="125" y="35.2">CHRG PROG</text>
<text x="127.2" y="31.3">TP4057</text>
<text x="144.1" y="30.1">R11</text>
<text x="144.1" y="32.6">4K7</text>
<text x="155.9" y="32.6">GND</text>
<text x="33.1" y="39">CC1</text>
<text x="33.1" y="41.5">CC2</text>
<text x="47.6" y="36.4">R15</text>
<text x="47.6" y="39">5K1</text>
<text x="47.6" y="41.5">5K1</text>
<text x="61.5" y="40.2">GND</text>
<text x="111.8" y="37.7">GND</text>
<text x="125" y="37.7">GND</text>
<text x="125" y="40.2">BAT</text>
<text x="130.6" y="37.7">STDBY</text>
<text x="132.8" y="40.2">VCC</text>
<text x="165.1" y="40.2">+5V</text>
<text x="34" y="46.6">D-</text>
<text x="47.6" y="44">R16</text>
<text x="102.8" y="46.6">B1</text>
<text x="125.1" y="46.6">R18</text>
<text x="140.3" y="46.6">R17</text>
<text x="161.3" y="42.8">C3</text>
<text x="161.3" y="45.3">2.2uF</text>
<text x="34" y="51.7">D+</text>
<text x="34" y="49.1">D-</text>
<text x="98.3" y="49.1">battery_3.7v</text>
<text x="99.6" y="51.7">GND 3.7V</text>
<text x="125.1" y="49.1">10K</text>
<text x="140.3" y="49.1">10K</text>
<text x="203.7" y="51.7">GND</text>
<text x="226.6" y="50.4">GND</text>
<text x="34" y="54.2">D+</text>
<text x="49.1" y="54.8" transform="rotate(-90 49.1 54.8)">D2</text>
<text x="59.3" y="54.8" transform="rotate(-90 59.3 54.8)">D4</text>
<text x="88.1" y="56.7">GND</text>
<text x="115.8" y="56.7">+BATT</text>
<text x="155.4" y="56.7">GND</text>
<text x="190.2" y="58">AP2112K-3.3</text>
<text x="209.5" y="54.2">ALPS</text>
<text x="215.3" y="54.2">SSSS811101</text>
<text x="216.4" y="56.7">SW2</text>
<text x="269.3" y="55.5">+5V</text>
<text x="21.2" y="65" transform="rotate(-90 21.2 65)">SHIELD</text>
<text x="28.8" y="65" transform="rotate(-90 28.8 65)">GND</text>
<text x="194.2" y="60.6">U5</text>
<text x="206.6" y="65.3" transform="rotate(-90 206.6 65.3)">GND</text>
<text x="236.2" y="62.1">D6</text>
<text x="236.2" y="64.7">BAT760-7</text>
<text x="51.7" y="67.2" transform="rotate(-90 51.7 67.2)">LESD5D5.0CT1G</text>
<text x="61.8" y="67.2" transform="rotate(-90 61.8 67.2)">LESD5D5.0CT1G</text>
<text x="200.9" y="69.4">VOUT</text>
<text x="207.3" y="69.4">VIN</text>
<text x="207.9" y="66.9">EN</text>
<text x="269.3" y="69.4">+BATT</text>
<text x="199.4" y="74.5">C5</text>
<text x="199.4" y="77.1">1uF</text>
<text x="223.5" y="74.5">C4</text>
<text x="223.5" y="77.1">1uF</text>
<text x="255.2" y="75.8">Q3</text>
<text x="25.9" y="78.3">GND</text>
<text x="50" y="78.3">GND</text>
<text x="203.7" y="79.6">GND</text>
<text x="250" y="78.3">NTA4151PT1G</text>
<text x="203.2" y="87.2">C14</text>
<text x="203.2" y="89.8">22uF</text>
<text x="215.9" y="89.8">100nF</text>
<text x="215.9" y="87.2">C16</text>
<text x="17.4" y="92.3">+3.3V</text>
<text x="66.8" y="94.8">J2</text>
<text x="29.8" y="96.1">R14</text>
<text x="29.8" y="98.7">10K</text>
<text x="60.9" y="97.4">Micro_SD_Card</text>
<text x="109.7" y="101.2">SW7</text>
<text x="118.6" y="101.2">GND</text>
<text x="127.5" y="101.2">SW8</text>
<text x="191.9" y="99.9">3V3</text>
<text x="202.8" y="99.9">+3.3V</text>
<text x="215.1" y="99.9">GND</text>
<text x="29.8" y="102.5">R13</text>
<text x="29.8" y="105">10K</text>
<text x="49.3" y="106.3">DAT2</text>
<text x="107.5" y="103.7">SW_Push</text>
<text x="125.3" y="103.7">SW_Push</text>
<text x="147.2" y="107.5">SW11</text>
<text x="165" y="107.5">SW12</text>
<text x="190.5" y="102.5">TestPoint</text>
<text x="223.3" y="107.5">GND</text>
<text x="251.5" y="107.5">GND</text>
<text x="29.8" y="111.4">10K</text>
<text x="30.4" y="108.8">R6</text>
<text x="49.3" y="108.8">DAT3/CD</text>
<text x="49.3" y="111.4">CMD</text>
<text x="49.3" y="113.9">VDD</text>
<text x="122.4" y="113.9">SW5</text>
<text x="145.6" y="110.1">SW_Push</text>
<text x="156.7" y="108.8">GND</text>
<text x="163.4" y="110.1">SW_Push</text>
<text x="223.3" y="110.1">3V3</text>
<text x="223.3" y="112.6">EN</text>
<text x="251" y="112.6">IO23</text>
<text x="251.5" y="110.1">GND</text>
<text x="268" y="108.8">GND</text>
<text x="24.1" y="116.4">C6</text>
<text x="24.1" y="119">100nF</text>
<text x="49.3" y="116.4">CLK</text>
<text x="49.3" y="119">VSS</text>
<text x="120.2" y="116.4">SW_Push</text>
<text x="191.6" y="118.2" transform="rotate(-90 191.6 118.2)">R8</text>
<text x="193.9" y="118.8" transform="rotate(-90 193.9 118.8)">10K</text>
<text x="201.9" y="117.7">C7</text>
<text x="223.3" y="115.2">SENSOR_VP_IO36</text>
<text x="223.3" y="117.7">SENSOR_VN_IO39</text>
<text x="250.7" y="117.7">TXD0</text>
<text x="251" y="115.2">IO22</text>
<text x="49.3" y="121.5">DAT0</text>
<text x="49.3" y="124.1">DAT1</text>
<text x="111" y="124.1">SW4</text>
<text x="133.9" y="124.1">SW6</text>
<text x="163.4" y="124.1">SW_Push</text>
<text x="165" y="121.5">SW10</text>
<text x="201.9" y="120.2">100nF</text>
<text x="223.3" y="120.2">IO34</text>
<text x="223.3" y="122.8">IO35</text>
<text x="223.3" y="125.3">IO32_XTAL_32K_P</text>
<text x="250.4" y="120.2">RXD0</text>
<text x="251" y="122.8">IO21</text>
<text x="252.7" y="125.3">NC</text>
<text x="18.3" y="127.9">GND</text>
<text x="29.1" y="131.7">R9</text>
<text x="76" y="129.1">SHIELD</text>
<text x="108.8" y="126.6">SW_Push</text>
<text x="122.4" y="126.6">GND</text>
<text x="131.7" y="126.6">SW_Push</text>
<text x="197.4" y="126.8">GND</text>
<text x="200" y="130.4">10K</text>
<text x="223.3" y="130.4">IO25</text>
<text x="223.3" y="127.9">IO33_XTAL_32K_N</text>
<text x="251" y="130.4">IO18</text>
<text x="251" y="127.9">IO19</text>
<text x="273.1" y="129.1">+3.3V</text>
<text x="17" y="134.2">+3.3V</text>
<text x="28.5" y="134.2">10K</text>
<text x="122.4" y="135.5">SW1</text>
<text x="148.2" y="135.5">SW_Push</text>
<text x="150.4" y="132.9">SW9</text>
<text x="165.1" y="135.5">GND</text>
<text x="200" y="135.5">10K</text>
<text x="200" y="132.9">R12</text>
<text x="223.3" y="132.9">IO26</text>
<text x="223.3" y="135.5">IO27</text>
<text x="251" y="135.5">IO17</text>
<text x="252.2" y="132.9">IO5</text>
<text x="120.2" y="138">SW_Push</text>
<text x="190.1" y="141.8">+3.3V</text>
<text x="200" y="138">R20</text>
<text x="223.3" y="138">IO14</text>
<text x="223.3" y="140.6">IO12</text>
<text x="223.3" y="143.1">GND</text>
<text x="251" y="138">IO16</text>
<text x="252.2" y="143.1">IO0</text>
<text x="252.2" y="140.6">IO4</text>
<text x="276.5" y="139.1" transform="rotate(-90 276.5 139.1)">10K</text>
<text x="279" y="139.1" transform="rotate(-90 279 139.1)">R10</text>
<text x="27.4" y="149.5">100nF</text>
<text x="29.1" y="146.9">C1</text>
<text x="39.4" y="148.2">+3.3V</text>
<text x="202.4" y="149.5">GND</text>
<text x="223.3" y="145.6">IO13</text>
<text x="223.3" y="148.2">SD2_IO9</text>
<text x="251" y="148.2">IO15</text>
<text x="252.2" y="145.6">IO2</text>
<text x="18.8" y="154.5">GND</text>
<text x="39.4" y="153.3">U1</text>
<text x="39.4" y="155.8">CH340C</text>
<text x="223.3" y="150.7">SD3_IO10</text>
<text x="223.3" y="153.3">CMD_IO11</text>
<text x="247.5" y="153.3">SD0_IO7</text>
<text x="247.5" y="150.7">SD1_IO8</text>
<text x="247.6" y="155.8">CLK_IO6</text>
<text x="35.2" y="160.5" transform="rotate(-90 35.2 160.5)">V3</text>
<text x="37.7" y="161.8" transform="rotate(-90 37.7 161.8)">VCC</text>
<text x="40.3" y="160.9">TXD</text>
<text x="138.2" y="160.9">GND</text>
<text x="151.6" y="160.9">GND</text>
<text x="29.7" y="163.4">R232</text>
<text x="40" y="163.4">RXD</text>
<text x="105.9" y="166">+3.3V</text>
<text x="121.5" y="167.7" transform="rotate(-90 121.5 167.7)">R3</text>
<text x="127.5" y="166">+3.3V</text>
<text x="151.6" y="163.4">K</text>
<text x="151.6" y="166">A</text>
<text x="29.7" y="168.5">UD+</text>
<text x="29.7" y="171">UD-</text>
<text x="40" y="171">~{DSR}</text>
<text x="40.3" y="168.5">~{CTS}</text>
<text x="41.9" y="173.6">~{RI}</text>
<text x="57.7" y="171">10K</text>
<text x="58.3" y="168.5">R1</text>
<text x="76.2" y="172.3">NPN_S9013</text>
<text x="76.2" y="169.8">Q1</text>
<text x="113.9" y="172.8" transform="rotate(-90 113.9 172.8)">R5</text>
<text x="116.4" y="173.4" transform="rotate(-90 116.4 173.4)">10K</text>
<text x="124.1" y="168.3" transform="rotate(-90 124.1 168.3)">10R</text>
<text x="128" y="173.6">GND</text>
<text x="141" y="168.5">C2</text>
<text x="141" y="171">100nF</text>
<text x="151.6" y="168.5">VDD</text>
<text x="151.6" y="171">GND</text>
<text x="151.6" y="173.6">GND</text>
<text x="29.7" y="176.1">XI</text>
<text x="39.9" y="176.1">~{DCD}</text>
<text x="40.2" y="178.7">~{DTR}</text>
<text x="109.1" y="177.4">R4</text>
<text x="109.1" y="179.9">1K</text>
<text x="125.7" y="178.7">Q4</text>
<text x="151.6" y="176.1">D/C</text>
<text x="151.6" y="178.7">CS</text>
<text x="162.6" y="174.2">DS1</text>
<text x="29.7" y="181.2">XO</text>
<text x="37.7" y="182.4" transform="rotate(-90 37.7 182.4)">GND</text>
<text x="40.3" y="181.2">~{RTS}</text>
<text x="58.3" y="185">R2</text>
<text x="125.7" y="181.2">NPN_S9013</text>
<text x="151.6" y="183.7">SDA</text>
<text x="151.6" y="181.2">SCL</text>
<text x="34.8" y="191.4">GND</text>
<text x="57.7" y="187.6">10K</text>
<text x="76.2" y="188.8">NPN_S9013</text>
<text x="76.2" y="186.3">Q2</text>
<text x="121.2" y="191.4">GND</text>
<text x="138.2" y="188.8">GND</text>
<text x="151.6" y="186.3">RST</text>
<text x="151.6" y="188.8">GND</text>
</g>
<g font-size="1.8" fill="#a90000">
<text x="39.4" y="32.8">A4</text>
<text x="122.5" y="34">1</text>
<text x="137.7" y="34">6</text>
<text x="39.3" y="40.4">B5</text>
<text x="39.4" y="37.8">A5</text>
<text x="122.5" y="36.6">2</text>
<text x="122.5" y="39.1">3</text>
<text x="137.7" y="39.1">4</text>
<text x="137.7" y="36.6">5</text>
<text x="39.4" y="45.5">A7</text>
<text x="39.3" y="53.1">B6</text>
<text x="39.3" y="48">B7</text>
<text x="39.4" y="50.5">A6</text>
<text x="97.1" y="50.5">1</text>
<text x="109.8" y="50.5">2</text>
<text x="224.1" y="58.2">1</text>
<text x="251.2" y="59.1" transform="rotate(-90 251.2 59.1)">1</text>
<text x="205.5" y="60.4" transform="rotate(-90 205.5 60.4)">2</text>
<text x="211.4" y="65.8">3</text>
<text x="213.9" y="60.7">2</text>
<text x="224.1" y="63.2">3</text>
<text x="20.1" y="69.9" transform="rotate(-90 20.1 69.9)">S1</text>
<text x="27.7" y="69.8" transform="rotate(-90 27.7 69.8)">A1</text>
<text x="198.7" y="68.3">5</text>
<text x="211.4" y="68.3">1</text>
<text x="249.5" y="68.3">2</text>
<text x="263.5" y="68.3">3</text>
<text x="45.6" y="105.2">1</text>
<text x="45.6" y="107.7">2</text>
<text x="219" y="106.4">1</text>
<text x="257.8" y="106.4">39</text>
<text x="45.6" y="110.2">3</text>
<text x="45.6" y="112.8">4</text>
<text x="219" y="109">2</text>
<text x="219" y="111.5">3</text>
<text x="257.8" y="111.5">37</text>
<text x="257.8" y="109">38</text>
<text x="45.6" y="115.3">5</text>
<text x="45.6" y="117.9">6</text>
<text x="219" y="114">4</text>
<text x="219" y="116.6">5</text>
<text x="219" y="119.1">6</text>
<text x="257.8" y="119.1">34</text>
<text x="257.8" y="116.6">35</text>
<text x="257.8" y="114">36</text>
<text x="45.6" y="122.9">8</text>
<text x="219" y="121.7">7</text>
<text x="219" y="124.2">8</text>
<text x="257.8" y="124.2">32</text>
<text x="257.8" y="121.7">33</text>
<text x="85" y="128">9</text>
<text x="218.4" y="129.3">10</text>
<text x="218.4" y="131.8">11</text>
<text x="219" y="126.7">9</text>
<text x="257.8" y="131.8">29</text>
<text x="257.8" y="129.3">30</text>
<text x="257.8" y="126.7">31</text>
<text x="218.4" y="134.4">12</text>
<text x="218.4" y="136.9">13</text>
<text x="257.8" y="136.9">27</text>
<text x="257.8" y="134.4">28</text>
<text x="218.4" y="139.4">14</text>
<text x="218.4" y="142">15</text>
<text x="257.8" y="142">25</text>
<text x="257.8" y="139.4">26</text>
<text x="218.4" y="147.1">17</text>
<text x="218.4" y="149.6">18</text>
<text x="218.4" y="144.5">16</text>
<text x="257.8" y="149.6">22</text>
<text x="257.8" y="147.1">23</text>
<text x="257.8" y="144.5">24</text>
<text x="218.4" y="152.1">19</text>
<text x="257.8" y="154.7">20</text>
<text x="257.8" y="152.1">21</text>
<text x="34" y="156.9" transform="rotate(-90 34 156.9)">4</text>
<text x="36.6" y="157.5" transform="rotate(-90 36.6 157.5)">16</text>
<text x="45" y="159.8">2</text>
<text x="149.2" y="159.8">1</text>
<text x="26.6" y="162.3">15</text>
<text x="27.2" y="167.4">5</text>
<text x="45" y="162.3">3</text>
<text x="45" y="167.4">9</text>
<text x="73.4" y="167.1" transform="rotate(-90 73.4 167.1)">3</text>
<text x="149.2" y="162.3">2</text>
<text x="149.2" y="164.8">3</text>
<text x="149.2" y="167.4">4</text>
<text x="27.2" y="169.9">6</text>
<text x="44.4" y="169.9">10</text>
<text x="44.4" y="172.5">11</text>
<text x="67.9" y="169.9">1</text>
<text x="149.2" y="169.9">5</text>
<text x="149.2" y="172.5">6</text>
<text x="27.2" y="175">7</text>
<text x="44.4" y="175">12</text>
<text x="44.4" y="177.5">13</text>
<text x="73.4" y="174.7" transform="rotate(-90 73.4 174.7)">2</text>
<text x="117.4" y="178.8">1</text>
<text x="122.9" y="176" transform="rotate(-90 122.9 176)">3</text>
<text x="149.2" y="175">7</text>
<text x="149.2" y="177.5">8</text>
<text x="27.2" y="180.1">8</text>
<text x="36.6" y="184.9" transform="rotate(-90 36.6 184.9)">1</text>
<text x="44.4" y="180.1">14</text>
<text x="73.4" y="183.6" transform="rotate(-90 73.4 183.6)">3</text>
<text x="122.9" y="183.6" transform="rotate(-90 122.9 183.6)">2</text>
<text x="148.5" y="182.6">10</text>
<text x="148.5" y="185.2">11</text>
<text x="149.2" y="180.1">9</text>
<text x="67.9" y="186.4">1</text>
<text x="73.4" y="191.2" transform="rotate(-90 73.4 191.2)">2</text>
<text x="148.5" y="187.7">12</text>
</g>
<g font-size="1.8" fill="#0f0f0f">
<text x="59.7" y="45.4">USB_DN</text>
<text x="59.7" y="50.5">USB_DP</text>
<text x="134.3" y="50.3" transform="rotate(-90 134.3 50.3)">VBAT</text>
<text x="36.8" y="97.4">SCL</text>
<text x="35.6" y="103.8">SD_CS</text>
<text x="101.6" y="107.6">MENU</text>
<text x="134.6" y="107.6">OPTION</text>
<text x="35.6" y="110.1">SDA</text>
<text x="138.4" y="114">SELECT</text>
<text x="172.7" y="114">START</text>
<text x="210.8" y="114">VBAT</text>
<text x="264.2" y="114">SD_CS</text>
<text x="264.2" y="111.4">SDA</text>
<text x="35.6" y="115.2">SCL</text>
<text x="210.8" y="119">DROITE</text>
<text x="264.2" y="119">TXD0</text>
<text x="264.2" y="116.5">RXD0</text>
<text x="36.8" y="120.3">SD_MISO 7</text>
<text x="129.5" y="120.3">HAUT</text>
<text x="210.8" y="124.1">BAS</text>
<text x="210.8" y="121.6">START</text>
<text x="264.2" y="121.6">OPTION</text>
<text x="101.6" y="130.5">GAUCHE</text>
<text x="141" y="130.5">DROITE</text>
<text x="172.7" y="127.9">A</text>
<text x="210.8" y="126.7">GAUCHE 9</text>
<text x="210.8" y="129.2">MENU</text>
<text x="210.8" y="131.7">BUZZER 11</text>
<text x="264.2" y="126.7">SD_MISO</text>
<text x="264.2" y="131.7">CS</text>
<text x="264.2" y="129.2">SCL</text>
<text x="210.8" y="136.8">A</text>
<text x="210.8" y="134.3">B</text>
<text x="129.5" y="141.9">BAS</text>
<text x="142.2" y="139.4">B</text>
<text x="210.8" y="139.4">BLK</text>
<text x="264.2" y="141.9">IO0</text>
<text x="264.2" y="139.4">HAUT</text>
<text x="210.8" y="144.4">SELECT 16</text>
<text x="264.2" y="144.4">D/C</text>
<text x="49.5" y="159.7">TXD0</text>
<text x="19" y="167.3">USB_DP 5</text>
<text x="49.5" y="162.2">RXD0</text>
<text x="82.5" y="164.8">IO0</text>
<text x="19" y="169.8">USB_DN 6</text>
<text x="102.9" y="178.7">BLK</text>
<text x="142.2" y="180">SCL</text>
<text x="142.2" y="177.5">CS</text>
<text x="142.2" y="174.9">D/C</text>
<text x="82.5" y="181.3">EN</text>
<text x="142.2" y="185.1">EN</text>
<text x="142.2" y="182.5">SDA</text>
</g>
<text font-size="1.8" fill="#009600" x="190.5" y="111.4">EN</text>
</svg>
